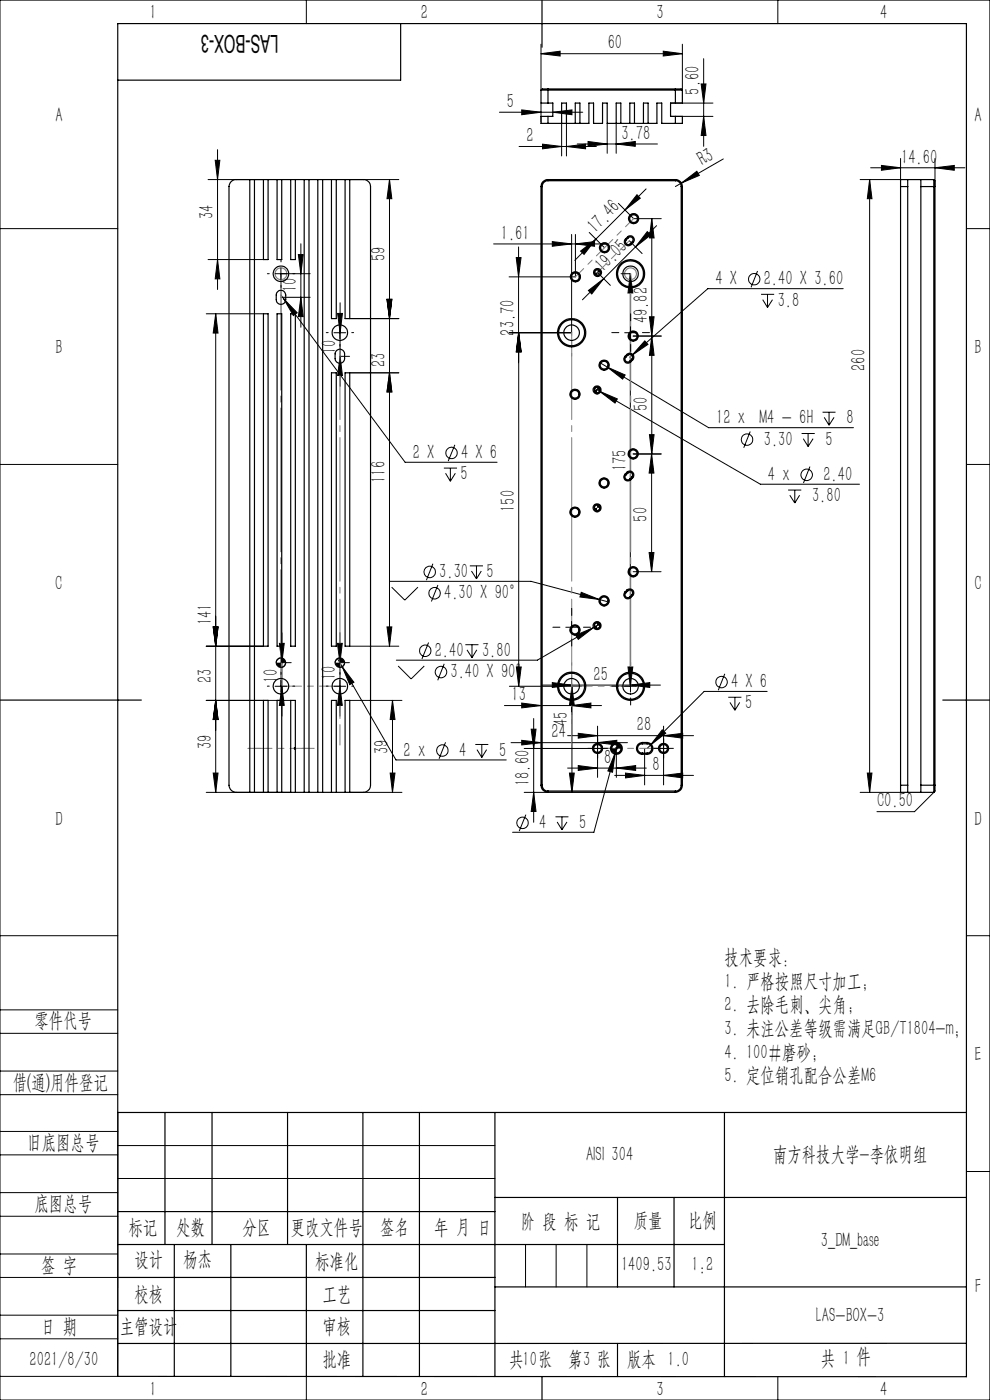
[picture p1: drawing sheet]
<svg xmlns="http://www.w3.org/2000/svg" width="210mm" height="297mm" viewBox="0 0 210 297" stroke-linecap="round" stroke-linejoin="round" font-family="sans-serif">
<g fill="none" stroke="#000" stroke-width=".21">
<path d="M0 0h210v297h-210zM65 0v5M114.8 11.4l4-.5v1zM114.8 9.4v9.7M114.8 11.4h29.9M140.7 10.9l4 .5-4 .5zM144.7 9.4v9.7M148.7 17.8h1.1l-.5 4.1zM149.3 12.4v18.6M165 0v5M44.1 38.1h11.8M45.6 34h1l-.5 4.1z"/>
<path d="M46.1 31.7v29.7M74.2 38.1h10.4M82.6 38.1v99M82.6 38.1l.5 4.1h-1zM105.9 23.8h17.7M110.1 31.1h16.4M110.7 23.3l4.1 .5-4.1 .5zM114.8 21.9v3.9M115.1 30.6l4 .5-4 .5zM117.3 23.8l4-.5v1zM117.3 21.8v.1M119.1 26.2v6.9"/>
<path d="M120.2 31.1l4-.5v1zM120.2 26.2v6.9M122.4 30.5h17.1M124.7 30l4.1 .5-4.1 .5zM128.8 26.2v6.3M130.7 30.5l4.1-.5v1zM130.7 26.2v6.3M142.2 21.9h9M142.2 24.7h9M144.5 38.8l3.3-2.5 .5 .9zM144.5 38.8l-1.2 .8M149.3 24.7l.5 4h-1.1z"/>
<path d="M153.4 33.7l-8.9 5.1M184.5 38.1l.5 4.1h-1zM184.5 38.1v130M184.7 35.6h20M187 35.1l4 .5-4 .5zM191 33.6v4.5h-8.5M198.3 35.6l4.1-.5v1zM198.3 33.6v6M0 48.5h25M44.1 55.1h11.8M46.1 55.1l.5 4.1h-1zM58.3 58.1h7.5"/>
<path d="M59.6 56.8v2.5M63.3 54h1l-.5 4.1zM63.8 51.7v17.7M104.7 51.7h23.7M109.5 54.6h1l-.5 4.1zM110 52.4v24.5M117.2 51.3l4 .4-4 .5zM121.1 59a1 1 0 0 1 .8-1.3 1 1 0 0 1 1.1 1.1 1 1 0 0 1-1.2 .9M121.2 49.7v20.9h-13.2M122.1 51.7l4-.4v.9zM122.1 49.7v9h-14.1M123.2 53.3l3.2-2.6-2.5 3.3z"/>
<path d="M125 49.3l3.2 3.3M126.4 50.7l-4.5 4.5M126.8 57.8l2.7 2.7M126.8 57.2a.6 .6 0 0 0-.6 .6M127.2 52.8a1 1 0 0 1 .9-1.3 1 1 0 0 1 1.1 1.1 1 1 0 0 1-1.2 .9M127.4 57.8a.6 .6 0 0 1-.6 .6M128.1 59.1l-4.6 4.5M131.2 43.1l3.2 3.3h5.9M131.7 58.1h2M133.4 46.6a1 1 0 0 1 .9-1.2 1 1 0 0 1 1.1 1 1 1 0 0 1-1.2 .9M133.5 51.1l2.7 2.7M133.7 58.1l.5 4.1h-1z"/>
<path d="M133.7 58.1v87.5M134.8 52.4l-6.7 6.7M135.1 41.3l.7 .7-3.2 2.6zM137.1 40.1l-10.7 10.6M137.3 49.1l.7 .7-3.2 2.6zM138.3 46.4l.4 4.1h-.9zM138.3 46.4v49.9M139.3 47.9l-4.5 4.5M160.7 57.5l-1.4 3.5M205 48.5h5M43.7 66.6h12.2M45.8 66.6l.4 4.1h-1z"/>
<path d="M45.8 66.6v101.5M59.6 62.6l.6 .8M59.6 63.1h6.2M60.2 63.4l2.8 3-.8 .6zM60.2 63.4l25.7 34.7h19.5M63.8 63.1l.5 4.1h-1zM70.8 70.6h2.5M71.6 66.5h1l-.5 4.1zM72.1 75.6h2.1M72.1 64.2v17.7M72.1 75.6l.5 4.1h-1zM74.2 67.6h10.4"/>
<path d="M82.1 63.5h1l-.5 4.1zM82.6 79.1l.5 4h-1zM84.6 79.1h-10.4M110 70.6l.5 4h-1zM110 70.6l.6 4h-1.1zM110 70.6v75M124.8 61.6l3.3-2.5-2.6 3.3zM127.2 77.7a.99 .99 0 0 1 .8-1.2 .99 .99 0 0 1 1.1 1 .99 .99 0 0 1-1.2 .9M127.4 77l1.4 .9M128.8 77.9l3.8 1.6-.5 .9zM128.8 77.9l21.5 12.8h30.7M132.5 70.6h2.5"/>
<path d="M133.3 71.5a.99 .99 0 0 1 .9-1.2 .99 .99 0 0 1 1.1 1.1 .99 .99 0 0 1-1.2 .8M133.7 69.3v2.5M134.1 75.4l-.5 .4M134.3 71.3h6M136.8 72.3l.6 .8-3.3 2.3zM137.8 67.2h.9l-.4 4.1zM138.3 71.3l.4 4.1h-.9zM161.4 62.4h2.8M161.8 63.6l1 1.6M162.8 62.4v2.8M163.9 63.6l-1.1 1.6M178.9 61.2h-28.8l-16 14.2"/>
<path d="M0 98.5h25M94.2 99.3h2.7M95.5 99.3v2.8M96.5 94.4l-1.4 3.4M121 83.9a.99 .99 0 0 1 .9-1.3 .99 .99 0 0 1 1 1.1 .99 .99 0 0 1-1.2 .9M126.2 82.4l1 .6M126.6 82.1a.6 .6 0 0 0-.6 .6M127.2 83l3.8 1.6-.5 .9zM127.2 83l34.1 19.7h21M127.2 82.7a.6 .6 0 0 1-.6 .6M133.3 96.6a.99 .99 0 0 1 .9-1.3 .99 .99 0 0 1 1.1 1.1 .99 .99 0 0 1-1.2 .9M134.3 96.3h6"/>
<path d="M137.8 92.2h.9l-.4 4.1zM138.2 96.3l.5 4.1h-1zM138.2 96.3v25M159.1 91.5l-1.3 3.5M170 92h2.8M170.4 93.1l1 1.6M171.4 92v2.7M171.8 99l-1.4 3.5M172.5 93.1l-1.1 1.6M174.5 87.5h2.7M174.8 88.5l1.1 1.7M175.9 87.5v2.7"/>
<path d="M176.9 88.5l-1 1.7M205 98.5h5M91.8 119.6l-1.3 3.5M94.5 100.4l1 1.7M96.6 100.4l-1.1 1.7M121 108.9a.99 .99 0 0 1 .9-1.2 .99 .99 0 0 1 1 1 .99 .99 0 0 1-1.2 .9M126.6 107.1a.6 .6 0 0 0-.6 .6M127.2 102.7a.99 .99 0 0 1 .8-1.2 .99 .99 0 0 1 1.1 1.1 .99 .99 0 0 1-1.2 .8M127.2 107.7a.6 .6 0 0 1-.6 .6M137.7 117.2h1l-.5 4.1zM167.2 104h2.8M167.5 105.1l1.1 1.6"/>
<path d="M168.6 104v2.7M169.6 105.1l-1 1.6M43.7 137.1h12.2M45.2 133h1l-.4 4.1zM59.3 136.5h1l-.5 4.1zM59.6 139.6h-.3a.96 .96 0 0 0-.7 1M59.8 134.2v17.7M71.6 139.7l1 1.8M71.6 136.5h1l-.5 4.1zM72.1 139.6a1.02 1.02 0 0 0-1 1M72.1 134.2v17.7M74.2 137.1h10.4"/>
<path d="M82.1 133h1l-.5 4.1zM82.7 123.3h29.9l14.5 3.9M83.1 124.6l2.8 2.7 2.8-2.7M90.9 136.3l-1.4 3.5M92.9 124.1l-1.4 3.5M98.7 136.8h2.8M99.1 137.9l1 1.6M99.7 120h2.7M100 121.1l1.1 1.7M100.1 136.8v2.7M101.1 120v2.8M101.1 137.9l-1 1.6"/>
<path d="M102.1 121.1l-1 1.7M120 133.1h2.5M121 133.9a1 1 0 0 1 .9-1.2 1 1 0 0 1 1.1 1 1 1 0 0 1-1.3 .9M121.2 131.8v2.5M122.1 134.8l3.8-1.7-3.2 2.5zM123.3 125.7l3.8 1.5-4.1-.6zM125.9 133.1l-11.9 6.9h-29.9M126.6 132.1a.6 .6 0 0 0-.6 .6M127.1 127.2l2.1 .5M127.2 127.7a1 1 0 0 1 .9-1.2 1 1 0 0 1 1 1.1 1 1 0 0 1-1.2 .8M127.2 132.7a.6 .6 0 0 1-.6 .6M127.4 132.3l-1.5 .8"/>
<path d="M133.3 121.6a1 1 0 0 1 .9-1.3 1 1 0 0 1 1.1 1.1 1 1 0 0 1-1.2 .9M134.3 121.3h5.9M43.7 148.6h18M45.8 148.6l.4 4h-1zM58.3 145.6h2.6M59.6 144.3v2.5M59.6 140.6h2.2M59.8 145.6l.5 4h-1zM60.6 140.6v.1a.97 .97 0 0 1-1 .9M62.6 158.6l-.2 .2M62.8 158.8l-.2 .2M70.8 145.6h2.5"/>
<path d="M72.1 140.6h2M72.1 145.6l.5 4h-1zM72.6 141.5l2.5 3.2-.9 .5zM72.6 141.5l11.4 19.7h23.4M73.1 140.6v.1a1.05 1.05 0 0 1-1 .9M74.2 148.6h11.1M83.3 148.6l.5 4h-1zM83.3 148.6v19.5M84.5 141.3l2.7 2.7 2.8-2.7M94.2 140.8l-1.3 3.5M94.5 157.5l-1.4 3.5M100.8 157.9h2.8"/>
<path d="M101.2 159l1 1.7M102.2 157.9v2.8M103.2 159l-1 1.7M107 149.7h20.6M108.1 145.6h15.2M108.4 157.5h24.7M109.5 141.5h1.1l-.6 4.1zM110.7 149.2l4.1 .5-4.1 .5zM110.7 157.1l4.1 .4-4.1 .5zM112.7 154.7h1l-.5 4.1zM113.2 152.4v22M114.9 145.3h25.2"/>
<path d="M117.2 144.8l4 .5-4 .5zM120.4 156.1h26.7M121.2 149.7l4.1-.5v1zM121.2 143.3v8.4M121.3 145.6l.5 4h-1zM121.3 145.6v22.5M122.7 155.6l4.1 .5-4.1 .5zM125.8 159a.99 .99 0 0 1 .9-1.2 .99 .99 0 0 1 1 1.1 .99 .99 0 0 1-1.2 .8M126.8 154.1v10.8M126.8 157.5l4-.4v.9zM128 158.8h-16.8M130.5 159.7l-.6 4.1-1-.3z"/>
<path d="M130.5 159.7l-4.5 16.9h-17.3M130.7 157.8a1.02 1.02 0 0 0-.9 1M130.7 158.8v6.1M131 157.8l-.5 1.9M131.8 158.8l-.1 .1a.97 .97 0 0 1-1 .9M133.2 141.5h1l-.5 4.1zM133.7 145.3l4.1-.5v1zM133.7 143.3v3.5M135 145.6h-3.3M136.7 158.8v7.7M139.5 158.8h2.5M139.8 159a1 1 0 0 1 .8-1.2 1 1 0 0 1 1.1 1.1 1 1 0 0 1-1.2 .8"/>
<path d="M140.5 154.8l.7 .7-3.2 2.6zM140.8 156.1l4-.5v1zM140.8 154.1v12.4M153.7 142.9l-1.3 3.5M154.5 147.9h2.8M154.8 149l1.1 1.7M155.9 147.9v2.8M156.9 149l-1 1.7M162.7 146.7h-13.3l-12.1 12.1M43.7 168.1h18M45.2 164h1l-.4 4.1zM74.2 168.1h11.1"/>
<path d="M82.8 164h1l-.5 4.1zM111.2 168.1h5M111.5 172.8l-1.4 3.5M113.2 168.1l.5 4.1h-1zM117.8 173.3h2.8M118.2 174.4l1 1.6M119.2 173.3v2.7M120.3 174.4l-1.1 1.6M120.4 162.9h16.7M120.8 164h1l-.5 4.1zM122.7 162.4l4.1 .5-4.1 .5zM130.4 164.5h16.7"/>
<path d="M130.7 162.9l4.1-.5v1zM132.7 164l4 .5-4 .5zM140.8 164.5l4-.5v1zM182.5 168.1h8.5M184 164h1l-.5 4.1zM198.1 168.1l-4.1 4.1h-8M0 198.5h25M205 198.5h5M0 214.2h25M0 219.2h25M0 232.2h25M0 227.2h25"/>
<path d="M25 236v56h-25M0 245h25M0 240h25M0 258h25M0 253h25M25 243h80M25 250h80M205 248.5h5M0 271h25M0 266h25M0 279h25M111.5 264v9"/>
<path d="M118 264v9M124.5 264v9M0 284h25M65 292.1v4.9M153.7 292h.1M165 292v5"/>
<circle cx="160" cy="59.2" r="1.22"/>
<circle cx="95.8" cy="96.1" r="1.21"/>
<circle cx="158.5" cy="93.3" r="1.2"/>
<circle cx="171.1" cy="100.7" r="1.21"/>
<circle cx="90.2" cy="138.1" r="1.2"/>
<circle cx="91.2" cy="121.3" r="1.2"/>
<circle cx="92.2" cy="125.8" r="1.21"/>
<circle cx="93.5" cy="142.6" r="1.21"/>
<circle cx="93.8" cy="159.2" r="1.2"/>
<circle cx="153.1" cy="144.7" r="1.2"/>
<circle cx="110.8" cy="174.6" r="1.2"/>
</g>
<g fill="none" stroke="#808080" stroke-width=".25">
<circle cx="59.6" cy="58.1" r="1.25"/>
<circle cx="133.8" cy="58.1" r="1.24"/>
</g>
<g fill="none" stroke="#000" stroke-width=".25">
<path d="M85 5v12h-60M114.8 19.1h29.9M114.8 19.1v2.8h1.4M115 0v10M116.2 18.9h-1.2l-.2 .2M116.2 18.9v3M116.2 18.9h27.1M143.3 18.9h1.2l.2 .2M143.3 18.9v3M144.7 19.1v2.8h-1.4M49 38.5l.8-.4h27.3a1.51 1.51 0 0 1 1.5 1.5v127a1.57 1.57 0 0 1-1.5 1.5h-27a1.57 1.57 0 0 1-1.5-1.5v-127zM53 38.1v130"/>
<path d="M54 38.1v130M55.9 38.1v17h1v-17M58.8 38.1v17h1v-17M61.7 38.1v17h1v-17M64.5 38.1v130M65.5 38.1v130M67.4 38.1v130M68.4 38.1v130M70.3 38.1v29.5h1v-29.5M73.2 38.1v29.5h1v-29.5M114.8 39.6v127M114.8 39.6h.2"/>
<path d="M115 39.6v127M116.2 38.3a1.21 1.21 0 0 0-1.2 1.3M116.2 38.1a1.45 1.45 0 0 0-1.4 1.5M116.2 24.7h-1.4v1.5h1.4M116.2 24.7v1.5M116.2 38.1v.2M116.2 38.3h27.1M116.2 38.1h27.1M116.2 26.2h8.7v-4.3h1v4.3h1.9v-4.3h1v4.3h10.5v-4.3h1.1v4.3h2.9M116.2 21.9h1.1v2.8h-1.1M119.1 26.2v-4.3h1.1v4.3M122 26.2v-4.3h1v4.3"/>
<path d="M130.7 26.2v-4.3h1v4.3M133.6 26.2v-4.3h1v4.3M136.5 26.2v-4.3h1v4.3M143.3 38.3a1.21 1.21 0 0 1 1.2 1.3M143.3 38.1a1.45 1.45 0 0 1 1.4 1.5M143.3 24.7h1.4v1.5h-1.4M143.3 24.7v1.5M143.3 38.1v.2M143.3 21.9h-1.1v2.8h1.1M144.5 39.6v127M144.5 39.6h.2M144.7 39.6v127"/>
<path d="M191 39.6h1.5M191 39.6v127M192.5 38.1v1.5M192.5 39.6v127M195.3 38.1v1.5M195.3 39.6h3M195.3 39.6v127M198.1 38.1h-7.1v1.5M198.1 38.1l.2 .2v1.3M198.1 38.1v130M198.3 39.6v127M132.7 50.7a.85 .85 0 0 0 0 1.2 .85 .85 0 0 0 1.2 0"/>
<path d="M132.7 50.7l.2 .2M132.9 50.9a.6 .6 0 0 0 0 .8 .6 .6 0 0 0 .8 0M133.1 50.3a.85 .85 0 0 1 1.2 0 .85 .85 0 0 1 0 1.2M133.1 50.3l-.4 .4M133.1 50.3l.2 .1M133.3 50.4a.6 .6 0 0 1 .8 0 .6 .6 0 0 1 0 .9M133.3 50.4l-.4 .5M133.7 51.7l.2 .2M134.1 51.3l.2 .2M134.1 51.3l-.4 .4M134.3 51.5l-.4 .4M55.9 66.6h1v70.5h-1z"/>
<path d="M58.7 62.1a1.02 1.02 0 0 1 1.2-.5 1.02 1.02 0 0 1 .7 1 2.01 2.01 0 0 1-.3 1.7 1 1 0 0 1-1.1 .2 1 1 0 0 1-.6-.9zM58.8 66.6h1v70.5h-1zM61.7 66.6h1v70.5h-1zM70.3 79.1h1v58h-1zM71.4 74.3a1.02 1.02 0 0 1 1.1-.1 1.02 1.02 0 0 1 .6 .9v1a1.01 1.01 0 0 1-1 1 1.01 1.01 0 0 1-1-1v-1.3zM73.2 79.1h1v58h-1zM132.6 75.6a.85 .85 0 0 0 0 1.2 .85 .85 0 0 0 1.2 0M132.6 75.6l.2 .2M132.8 75.8a.6 .6 0 0 0 0 .8 .6 .6 0 0 0 .8 0M133 75.2a.85 .85 0 0 1 1.2 0 .85 .85 0 0 1 0 1.2M133 75.2l-.4 .4M133 75.2l.2 .1"/>
<path d="M133.2 75.3a.6 .6 0 0 1 .8 0 .6 .6 0 0 1 0 .9M133.2 75.3l-.4 .5M133.6 76.6l.2 .2M134 76.2l-.4 .4M134 76.2l.2 .2M134.2 76.4l-.4 .4M132.6 100.6a.85 .85 0 0 0 0 1.2 .85 .85 0 0 0 1.2 0M132.6 100.6l.2 .2M132.8 100.8a.6 .6 0 0 0 0 .8 .6 .6 0 0 0 .8 0M133 100.2a.85 .85 0 0 1 1.2 0 .85 .85 0 0 1 0 1.2M133 100.2l-.4 .4M133 100.2l.2 .2"/>
<path d="M133.2 100.4a.6 .6 0 0 1 .8 0 .6 .6 0 0 1 0 .8M133.2 100.4l-.4 .4M133.6 101.6l.2 .2M134 101.2l-.4 .4M134 101.2l.2 .2M134.2 101.4l-.4 .4M132.6 125.6a.85 .85 0 0 0 0 1.2 .85 .85 0 0 0 1.2 0M132.6 125.6l.2 .2M132.8 125.8a.6 .6 0 0 0 0 .8 .6 .6 0 0 0 .8 0M133 125.2a.85 .85 0 0 1 1.2 0 .85 .85 0 0 1 0 1.2M133 125.2l-.4 .4M133 125.2l.2 .1"/>
<path d="M133.2 125.3a.6 .6 0 0 1 .8 0 .6 .6 0 0 1 0 .9M133.2 125.3l-.4 .5M133.6 126.6l.2 .2M134 126.2l-.4 .4M134 126.2l.2 .2M134.2 126.4l-.4 .4M0 148.5h30M62.7 158.6a.18 .18 0 0 0-.3 .2 .17 .17 0 0 0 .3 .1M130.7 158.6a.17 .17 0 0 1 .2 .2 .17 .17 0 0 1-.2 .1zM136.2 157.5a1.25 1.25 0 0 0-1.2 1.3 1.25 1.25 0 0 0 1.2 1.2M136.2 157.8a.99 .99 0 0 0-1 1 .99 .99 0 0 0 1 1M136.2 157.5h1.1"/>
<path d="M136.2 157.5v.3M136.2 159.8v.2M136.2 157.8h1.1M136.2 159.8h1.1M137.3 157.5a1.25 1.25 0 0 1 1.2 1.3 1.25 1.25 0 0 1-1.2 1.2M137.3 157.8a.99 .99 0 0 1 1 1 .99 .99 0 0 1-1 1M137.3 157.5v.3M137.3 159.8v.2M200 148.5h10M55.9 168.1v-19.5h1v19.5M58.8 168.1v-19.5h1v19.5M61.7 168.1v-19.5h1v19.5"/>
<path d="M70.3 168.1v-19.5h1v19.5M73.2 168.1v-19.5h1v19.5M114.8 166.6a1.51 1.51 0 0 0 1.4 1.5M114.8 166.6h.2M115 166.6a1.21 1.21 0 0 0 1.2 1.2M116.2 167.8h27.1M116.2 168.1h27.1M116.2 167.8v.3M136.2 160h1.1M143.3 167.8v.3M144.5 166.6a1.21 1.21 0 0 1-1.2 1.2M144.5 166.6h.2"/>
<path d="M144.7 166.6a1.51 1.51 0 0 1-1.4 1.5M191 166.6v1.5h7.1M191 166.6h1.5M192.5 166.6v1.5M195.3 166.6v1.5M195.3 166.6h3M198.3 166.6v1.2l-.2 .3M25 236h180M35 236v28M45 236v28M61 236v28M77 236v56"/>
<path d="M89 236v56M105 236v56M153.7 236v56M25 257h80M105 254h100M131 254v19M143 254v19M25 264h128.7M25 271h80M25 278h80M37 264v28M49 264v28"/>
<path d="M65 264.1v28M105 273h100M25 292l180 .1v-287.1h-180v287M115 292v5M131 285v7M205 285h-180"/>
<circle cx="59.6" cy="58.1" r="1.65"/>
<circle cx="122.1" cy="58.7" r=".82"/>
<circle cx="122.1" cy="58.7" r="1.08"/>
<circle cx="126.7" cy="57.8" r=".85"/>
<circle cx="126.8" cy="57.8" r=".6"/>
<circle cx="128.2" cy="52.6" r=".82"/>
<circle cx="128.2" cy="52.5" r="1.08"/>
<circle cx="133.7" cy="58.1" r="2.75"/>
<circle cx="133.8" cy="58.1" r="1.65"/>
<circle cx="133.8" cy="58.1" r="2.99"/>
<circle cx="134.4" cy="46.4" r=".82"/>
<circle cx="134.4" cy="46.4" r="1.08"/>
<circle cx="72.1" cy="70.6" r="1.66"/>
<circle cx="121.3" cy="70.6" r="3"/>
<circle cx="121.3" cy="70.6" r="2.75"/>
<circle cx="121.3" cy="70.6" r="1.65"/>
<circle cx="128.1" cy="77.5" r="1.07"/>
<circle cx="128.2" cy="77.5" r=".82"/>
<circle cx="134.3" cy="71.3" r="1.07"/>
<circle cx="134.3" cy="71.3" r=".82"/>
<circle cx="122" cy="83.6" r=".82"/>
<circle cx="122" cy="83.7" r="1.08"/>
<circle cx="126.6" cy="82.7" r=".86"/>
<circle cx="126.7" cy="82.7" r=".6"/>
<circle cx="134.3" cy="96.3" r=".83"/>
<circle cx="134.3" cy="96.3" r="1.07"/>
<circle cx="122" cy="108.6" r=".83"/>
<circle cx="122" cy="108.6" r="1.07"/>
<circle cx="126.7" cy="107.7" r=".6"/>
<circle cx="126.7" cy="107.7" r=".86"/>
<circle cx="128.1" cy="102.5" r=".83"/>
<circle cx="128.1" cy="102.5" r="1.07"/>
<circle cx="122" cy="133.7" r="1.07"/>
<circle cx="122" cy="133.6" r=".82"/>
<circle cx="126.7" cy="132.7" r=".6"/>
<circle cx="126.7" cy="132.7" r=".85"/>
<circle cx="128.1" cy="127.5" r="1.07"/>
<circle cx="128.2" cy="127.5" r=".82"/>
<circle cx="134.3" cy="121.3" r="1.07"/>
<circle cx="134.3" cy="121.3" r=".82"/>
<circle cx="59.6" cy="145.6" r="1.66"/>
<circle cx="59.6" cy="140.6" r="1"/>
<circle cx="72.1" cy="145.6" r="1.66"/>
<circle cx="72.1" cy="140.6" r="1"/>
<circle cx="121.3" cy="145.6" r="3"/>
<circle cx="121.3" cy="145.6" r="2.75"/>
<circle cx="121.3" cy="145.6" r="1.65"/>
<circle cx="126.7" cy="158.8" r=".82"/>
<circle cx="126.8" cy="158.8" r="1.08"/>
<circle cx="130.8" cy="158.8" r="1.24"/>
<circle cx="130.8" cy="158.8" r="1"/>
<circle cx="133.7" cy="145.6" r="2.75"/>
<circle cx="133.8" cy="145.6" r="1.66"/>
<circle cx="133.8" cy="145.6" r="3"/>
<circle cx="140.7" cy="158.8" r=".82"/>
<circle cx="140.8" cy="158.8" r="1.08"/>
</g>
<path d="M59.6 58.1v87.5M133.8 58.1v87.5" fill="none" stroke="#808080" stroke-width=".21" stroke-dasharray="30.5 1.3 1.3 1.3" stroke-dashoffset="5.8"/>
<path d="M59.6 145.6h12.5M72.1 145.6v12.5M121.3 145.6v12.5M133.8 145.6h-12.5" fill="none" stroke="#808080" stroke-width=".21" stroke-dasharray="30.5 1.3 1.3 1.3" stroke-dashoffset="26.1"/>
<path d="M72.1 145.6v-75M121.3 145.6v-75" fill="none" stroke="#808080" stroke-width=".21" stroke-dasharray="30.5 1.3 1.3 1.3" stroke-dashoffset="12"/>
<path d="M133.5 51.1l-6.7 6.7" fill="none" stroke="#808080" stroke-width=".21" stroke-dasharray="30.5 1.3 1.3 1.3" stroke-dashoffset="27.6"/>
<path d="M128.2 52.5l-6.1 6.2M134.4 46.4l-6.2 6.1" fill="none" stroke="#808080" stroke-width=".21" stroke-dasharray="30.5 1.3 1.3 1.3" stroke-dashoffset="28"/>
<path d="M66.6 158.8h-14M126.8 158.8h14" fill="none" stroke="#808080" stroke-width=".21" stroke-dasharray="30.5 1.3 1.3 1.3" stroke-dashoffset="25.4"/>
<path d="M52.6 158.8h4M66.6 158.8h-4M126.8 158.8h4M140.8 158.8h-4" fill="none" stroke="#808080" stroke-width=".21" stroke-dasharray="30.5 1.3 1.3 1.3" stroke-dashoffset="30.4"/>
<path d="M59.6 58.1v5M133.8 58.1v5M72.1 70.6v5M121.3 70.6v5M59.6 145.6v-5M72.1 145.6v-5M121.3 145.6v-5M133.8 145.6v-5" fill="none" stroke="#808080" stroke-width=".21" stroke-dasharray="30.5 1.3 1.3 1.3" stroke-dashoffset="29.9"/>
<g fill="none" stroke="#000" stroke-width=".21" stroke-dasharray="30.5 1.3 1.3 1.3">
<path d="M57.1 58.1h-.4M59.6 55.6v-.4M62.1 58.1h.4M59.6 60.6v.4M69.6 70.6h-.4M72.1 68.1v-.4M72.1 73.1v.4M74.6 70.6h.4M131.3 70.6h-1.5M133.8 68.1v-1.5M133.8 73.1v1.5M136.3 70.6h1.5"/>
<path d="M118.8 133.1h-1.5M121.3 130.6v-1.5M121.3 135.6v1.5M123.8 133.1h1.5M57.1 145.6h-.4M59.6 143.1v-.4M59.6 148.1v.4M62.1 145.6h.4M69.6 145.6h-.4M72.1 143.1v-.4M72.1 148.1v.4M74.6 145.6h.4"/>
<path d="M125.5 158.8h-.8M126.8 157.5v-.8M128 158.8h.8M131.3 145.6h-1.5M133.8 143.1v-1.5M133.8 148.1v1.5M136.3 145.6h1.5M139.5 158.8h-.8M140.8 157.5v-.8M142 158.8h.8M126.8 160v.8M140.8 160v.8"/>
</g>
<g fill="#000">
<path d="M144.5 38.8l3.3-2.5 .5 .9z"/>
<path d="M124.8 61.6l3.3-2.5-2.6 3.3zM137.3 49.1l.7 .7-3.2 2.6z"/>
<path d="M135.1 41.3l.7 .7-3.2 2.6zM123.2 53.3l3.2-2.6-2.5 3.3z"/>
<path d="M133.7 58.1l.5 4.1h-1zM133.2 141.5h1l-.5 4.1z"/>
<path d="M72.1 75.6l.5 4.1h-1zM71.6 66.5h1l-.5 4.1zM72.1 145.6l.5 4h-1zM71.6 136.5h1l-.5 4.1zM46.1 55.1l.5 4.1h-1zM45.6 34h1l-.5 4.1zM82.1 63.5h1l-.5 4.1zM82.6 38.1l.5 4.1h-1zM82.6 79.1l.5 4h-1zM82.1 63.5h1l-.5 4.1z"/>
<path d="M110 70.6l.6 4h-1.1zM109.5 141.5h1.1l-.6 4.1zM138.3 46.4l.4 4.1h-.9zM137.8 67.2h.9l-.4 4.1zM138.2 96.3l.5 4.1h-1zM137.7 117.2h1l-.5 4.1zM121.3 145.6l.5 4h-1zM120.8 164h1l-.5 4.1zM112.7 154.7h1l-.5 4.1zM113.2 168.1l.5 4.1h-1zM109.5 54.6h1l-.5 4.1zM110 70.6l.5 4h-1zM184.5 38.1l.5 4.1h-1zM184 164h1l-.5 4.1zM148.7 17.8h1.1l-.5 4.1zM149.3 24.7l.5 4h-1.1zM63.3 54h1l-.5 4.1zM63.8 63.1l.5 4.1h-1zM59.3 136.5h1l-.5 4.1zM59.8 145.6l.5 4h-1zM83.3 148.6l.5 4h-1zM82.8 164h1l-.5 4.1zM45.8 148.6l.4 4h-1zM45.2 164h1l-.4 4.1zM45.8 66.6l.4 4.1h-1zM45.2 133h1l-.4 4.1zM45.2 133h1l-.4 4.1zM45.8 148.6l.4 4h-1zM82.6 79.1l.5 4h-1zM82.1 133h1l-.5 4.1z"/>
<path d="M138.3 71.3l.4 4.1h-.9zM137.8 92.2h.9l-.4 4.1z"/>
<path d="M122.1 134.8l.6 .8 3.2-2.5zM123.3 125.7l-.3 .9 4.1 .6zM128.8 77.9l3.3 2.5 .5-.9zM136.8 72.3l-2.7 3.1 3.3-2.3zM127.2 83l3.3 2.5 .5-.9zM130.5 159.7l-1.6 3.8 1 .3zM140.5 154.8l-2.5 3.3 3.2-2.6zM187 35.1l4 .5-4 .5zM198.3 35.6l4.1-.5v1zM124.7 30l4.1 .5-4.1 .5zM130.7 30.5l4.1-.5v1zM115.1 30.6l4 .5-4 .5zM120.2 31.1l4-.5v1zM114.8 11.4l4-.5v1zM140.7 10.9l4 .5-4 .5zM60.2 63.4l2 3.6 .8-.6zM72.6 141.5l1.6 3.7 .9-.5z"/>
<path d="M62.4 158.8l.2 .2v-.2zM62.6 158.6v.2h.2zM71.1 140.6v.1a.97 .97 0 0 0 1 .9v-1zM72.1 139.6v1h1v-.2a1.05 1.05 0 0 0-1-.8zM58.6 140.6v.1a1.05 1.05 0 0 0 1 .9v-1zM59.6 139.6v1h1v-.2a.97 .97 0 0 0-1-.8z"/>
<path d="M129.8 158.8a1.02 1.02 0 0 0 .9 1v-1zM130.7 157.8v1h1.1l-.1-.2a.97 .97 0 0 0-1-.8zM126 82.7a.6 .6 0 0 0 .6 .6v-.6zM126.6 82.1v.6h.6a.6 .6 0 0 0-.6-.6zM126 107.7a.6 .6 0 0 0 .6 .6v-.6zM126.6 107.1v.6h.6a.6 .6 0 0 0-.6-.6zM126 132.7a.6 .6 0 0 0 .6 .6v-.6zM126.6 132.1v.6h.6a.6 .6 0 0 0-.6-.6zM126.2 57.8a.6 .6 0 0 0 .6 .6v-.6zM126.8 57.2v.6h.6a.6 .6 0 0 0-.6-.6z"/>
<path d="M133.7 145.3l4.1-.5v1zM117.2 144.8l4 .5-4 .5zM121.2 149.7l4.1-.5v1zM110.7 149.2l4.1 .5-4.1 .5zM126.8 157.5l4-.4v.9zM110.7 157.1l4.1 .4-4.1 .5zM122.1 51.7l4-.4v.9zM117.2 51.3l4 .4-4 .5zM117.3 23.8l4-.5v1zM110.7 23.3l4.1 .5-4.1 .5z"/>
<path d="M140.8 156.1l4-.5v1zM122.7 155.6l4.1 .5-4.1 .5z"/>
<path d="M130.7 162.9l4.1-.5v1zM122.7 162.4l4.1 .5-4.1 .5z"/>
<path d="M132.7 164l4 .5-4 .5zM140.8 164.5l4-.5v1z"/>
</g>
<text font-size="5.2" x="59.1" y="7.3" transform="rotate(-180 59.1 7.3)">LAS-BOX-3</text>
<g font-size="4.4">
<text x="31.7" y="4.1">1</text>
<text x="89.2" y="4.1">2</text>
<text x="139.2" y="4.1">3</text>
<text x="186.7" y="4.1">4</text>
<text x="128.9" y="10.5">60</text>
<text x="107.5" y="22.9">5</text>
<text x="148.4" y="20.1" transform="rotate(-90 148.4 20.1)">5.60</text>
<text x="11.7" y="25.9">A</text>
<text x="131.8" y="29.6">3.78</text>
<text x="206.7" y="25.9">A</text>
<text x="111.7" y="30.2">2</text>
<text x="149" y="35.3" transform="rotate(-30 149 35.3)">R3</text>
<text x="191.2" y="34.7">14.60</text>
<text x="45.3" y="46.6" transform="rotate(-90 45.3 46.6)">34</text>
<text x="106.2" y="50.9">1.61</text>
<text x="126.3" y="49.6" transform="rotate(-45 126.3 49.6)">17.46</text>
<text x="81.8" y="55.4" transform="rotate(-90 81.8 55.4)">59</text>
<text x="127.9" y="58" transform="rotate(-45 127.9 58)">19.05</text>
<text x="62.9" y="62" transform="rotate(-90 62.9 62)">10</text>
<text x="151.8" y="60.5">4 X</text>
<text x="162" y="60.5">2.40 X 3.60</text>
<text x="165" y="65">3.8</text>
<text x="109.1" y="71.2" transform="rotate(-90 109.1 71.2)">23.70</text>
<text x="137.4" y="68.6" transform="rotate(-90 137.4 68.6)">49.82</text>
<text x="11.7" y="75.1">B</text>
<text x="71.3" y="75.1" transform="rotate(-90 71.3 75.1)">10</text>
<text x="81.8" y="77.8" transform="rotate(-90 81.8 77.8)">23</text>
<text x="206.7" y="75.1">B</text>
<text x="183.6" y="78.7" transform="rotate(-90 183.6 78.7)">260</text>
<text x="137.4" y="87.2" transform="rotate(-90 137.4 87.2)">50</text>
<text x="151.9" y="90">12 x M4 - 6H</text>
<text x="162" y="94.5">3.30</text>
<text x="175.1" y="94.5">5</text>
<text x="179.5" y="90">8</text>
<text x="87.6" y="97.4">2 X</text>
<text x="97.7" y="101.9">5</text>
<text x="97.8" y="97.4">4 X 6</text>
<text x="132.9" y="100" transform="rotate(-90 132.9 100)">175</text>
<text x="81.8" y="102.4" transform="rotate(-90 81.8 102.4)">116</text>
<text x="162.9" y="102">4 x</text>
<text x="172.3" y="106.5">3.80</text>
<text x="174.7" y="102">2.40</text>
<text x="109.2" y="108.6" transform="rotate(-90 109.2 108.6)">150</text>
<text x="137.4" y="110.7" transform="rotate(-90 137.4 110.7)">50</text>
<text x="11.7" y="125.1">C</text>
<text x="93.2" y="122.6">3.30</text>
<text x="103.2" y="122.6">5</text>
<text x="206.7" y="125.1">C</text>
<text x="94.2" y="127.1">4.30 X 90°</text>
<text x="44.9" y="132.6" transform="rotate(-90 44.9 132.6)">141</text>
<text x="92.2" y="139.3">2.40</text>
<text x="95.6" y="143.9">3.40 X 90°</text>
<text x="102.3" y="139.3">3.80</text>
<text x="44.9" y="144.9" transform="rotate(-90 44.9 144.9)">23</text>
<text x="58.9" y="144.9" transform="rotate(-90 58.9 144.9)">10</text>
<text x="71.3" y="144.3" transform="rotate(-90 71.3 144.3)">10</text>
<text x="108.5" y="148.8">13</text>
<text x="125.9" y="144.4">25</text>
<text x="155.1" y="146">4 X 6</text>
<text x="120.5" y="154" transform="rotate(-90 120.5 154)">45</text>
<text x="135.1" y="155.2">28</text>
<text x="158" y="150.5">5</text>
<text x="44.9" y="158.9" transform="rotate(-90 44.9 158.9)">39</text>
<text x="82.4" y="160" transform="rotate(-90 82.4 160)">39</text>
<text x="85.6" y="160.5">2 x</text>
<text x="97.4" y="160.5">4</text>
<text x="105.9" y="160.5">5</text>
<text x="117" y="156.7">24</text>
<text x="112.3" y="166.7" transform="rotate(-90 112.3 166.7)">18.60</text>
<text x="128.1" y="162">8</text>
<text x="138.4" y="163.6">8</text>
<text x="186" y="171.3">C0.50</text>
<text x="11.7" y="175.1">D</text>
<text x="114.4" y="175.9">4</text>
<text x="122.9" y="175.9">5</text>
<text x="206.7" y="175.1">D</text>
<text x="153.7" y="204.6">技术要求：</text>
<text x="153.7" y="209.6">1. 严格按照尺寸加工；</text>
<text x="153.7" y="214.6">2. 去除毛刺、尖角；</text>
<text x="7.3" y="217.9">零件代号</text>
<text x="153.7" y="219.6">3. 未注公差等级需满足GB/T1804-m；</text>
<text x="153.7" y="224.6">4. 100#磨砂;</text>
<text x="206.7" y="225.1">E</text>
<text x="2.7" y="231">借(通)用件登记</text>
<text x="153.7" y="229.6">5. 定位销孔配合公差M6</text>
<text x="5.8" y="243.7">旧底图总号</text>
<text x="124.3" y="246.2">AISI 304</text>
<text x="164" y="246.2">南方科技大学-李依明组</text>
<text x="7.3" y="256.8">底图总号</text>
<text x="27.2" y="261.9">标记</text>
<text x="37.3" y="261.9">处数</text>
<text x="51.4" y="261.9">分区</text>
<text x="61.6" y="261.9">更改文件号</text>
<text x="80.6" y="261.9">签名</text>
<text x="92.1" y="261.9">年 月 日</text>
<text x="110.5" y="260.4">阶 段 标 记</text>
<text x="134.4" y="260.4">质量</text>
<text x="145.9" y="260.4">比例</text>
<text x="8.7" y="269.8">签 字</text>
<text x="28.5" y="268.7">设计</text>
<text x="38.9" y="268.7">杨杰</text>
<text x="66.9" y="269">标准化</text>
<text x="131.7" y="269.7">1409.53</text>
<text x="146.7" y="269.7">1:2</text>
<text x="174.1" y="264.6">3_DM_base</text>
<text x="28.5" y="275.9">校核</text>
<text x="68.4" y="275.9">工艺</text>
<text x="206.8" y="274.4">F</text>
<text x="173.1" y="280.6">LAS-BOX-3</text>
<text x="8.7" y="282.9">日 期</text>
<text x="25.4" y="282.9">主管设计</text>
<text x="68.4" y="282.8">审核</text>
<text x="6.3" y="289.9">2021/8/30</text>
<text x="68.4" y="289.9">批准</text>
<text x="108" y="289.9">共 张</text>
<text x="110.8" y="289.9">10</text>
<text x="120.5" y="289.9">第 张</text>
<text x="123.7" y="289.9">3</text>
<text x="133" y="289.9">版本 1.0</text>
<text x="174.1" y="289.5">共 1 件</text>
<text x="31.7" y="296.1">1</text>
<text x="89.2" y="296.1">2</text>
<text x="139.2" y="296.1">3</text>
<text x="186.7" y="296.1">4</text>
</g>
</svg>
